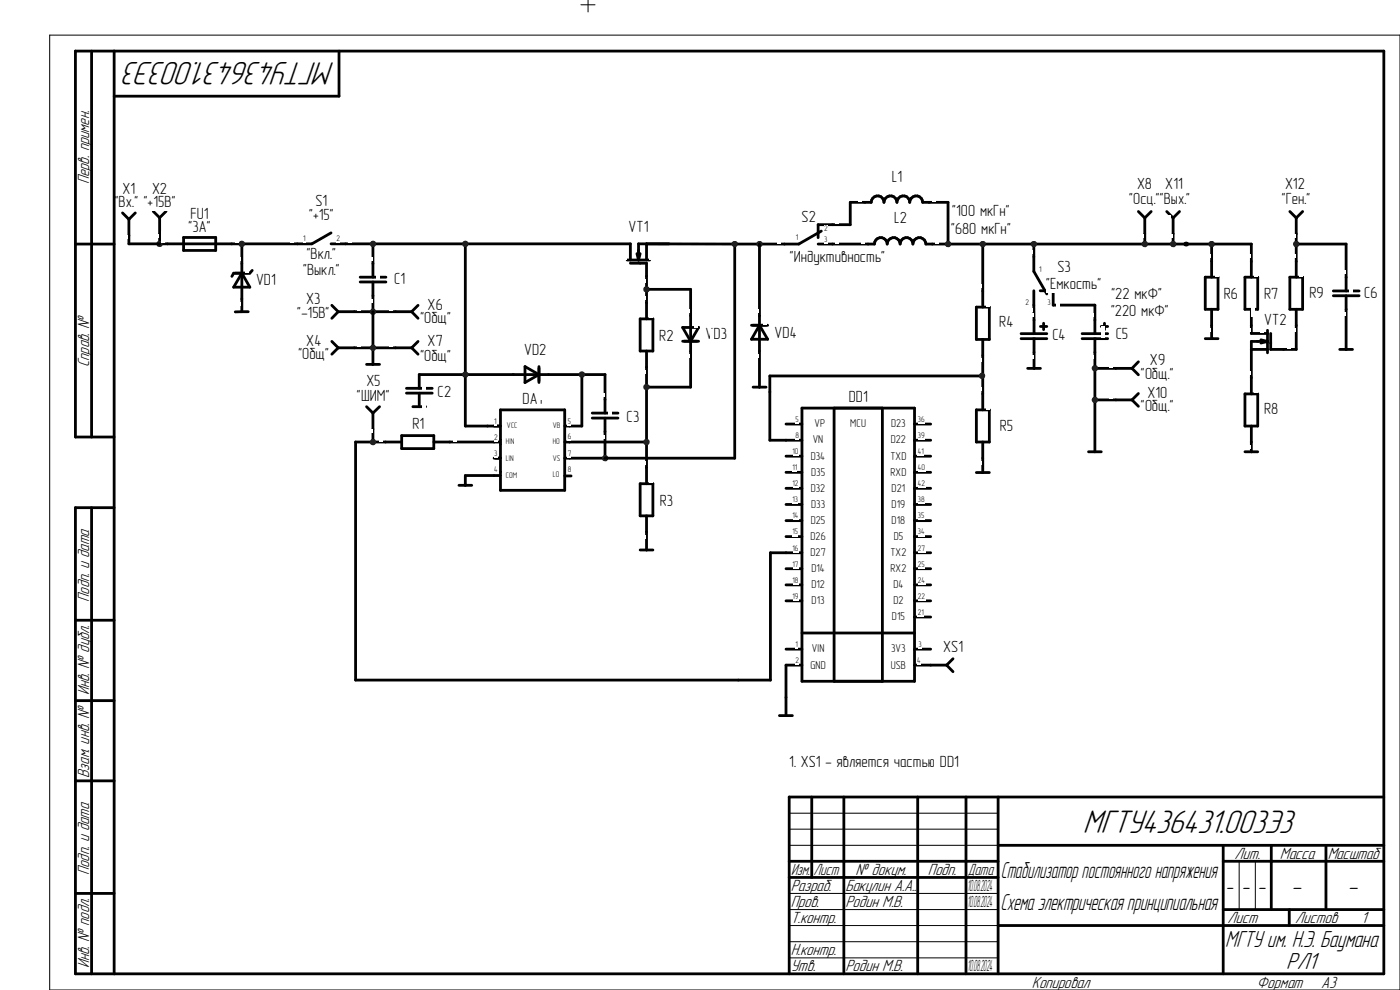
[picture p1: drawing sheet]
<svg xmlns="http://www.w3.org/2000/svg" width="297mm" height="210mm" viewBox="0 0 297 210" stroke-linecap="round" stroke-linejoin="round" font-family="sans-serif">
<g fill="none" stroke="#000" stroke-width=".59">
<path d="M49.6 58h3.4M51.3 55.9v7.5M51.3 58l1.7 2.9h-3.4zM70.2 51.7h63.5v3.5M70.2 49.4l-4 2.3h-14.9M76.4 58.8h5.5M76.4 59.8h5.5M79.1 51.7v7.1M79.1 59.8v2.9M98.7 51.7v27.8h24.7M133.1 55.2h4.7M133.7 55.8h3.5v2.8"/>
<path d="M135.1 53.8l.4 1.4M135.5 51.7v3.5M135.8 53.8l-.3 1.4M137.2 51.7l18.7 .1M137.2 51.7v3.5M137.2 51.7h4.7M173.6 50.4v-2.7h6.8v-4.8h4.4a1.35 1.35 0 0 1 1.4-1.3 1.35 1.35 0 0 1 1.3 1.3 1.38 1.38 0 0 1 1.4-1.3 1.38 1.38 0 0 1 1.4 1.3 1.35 1.35 0 0 1 1.3-1.3 1.35 1.35 0 0 1 1.4 1.3 1.38 1.38 0 0 1 1.4-1.3 1.38 1.38 0 0 1 1.3 1.3h5.4v8.9h-4.7a1.38 1.38 0 0 0-1.3-1.4 1.38 1.38 0 0 0-1.4 1.4 1.35 1.35 0 0 0-1.4-1.4 1.35 1.35 0 0 0-1.3 1.4 1.38 1.38 0 0 0-1.4-1.4 1.38 1.38 0 0 0-1.4 1.4 1.35 1.35 0 0 0-1.3-1.4 1.35 1.35 0 0 0-1.4 1.4h-11.9M174.2 49l-4.7 2.8h-3.1M219.3 54.5v3.1l2.8 4.8M111.4 77.8l2.9 1.7-2.9 1.7zM114.3 77.8v3.4M128.4 79.5v8.1"/>
<path d="M135.8 67.6h2.7v6.9h-2.7zM137.2 61.4v6.2M137.2 74.5v3.4M216.6 71.8h5.5M216.6 70.8h5.5M218 78.1h2.7M219.3 61.7l.1 9.1M219.4 71.8v6.3M220.7 61.7h2.7v3M220.7 69.3h1.4M221.4 68.6v1.3M229.6 71.8h5.4"/>
<path d="M229.6 70.8h5.4M232.3 67.9v2.9M232.3 71.8v2.9M233.6 69.3h1.4M234.3 68.6v1.3M81.8 93.8h3.4M85.2 92.4h6.8v2.8h-6.8zM92 93.8h3.4M103.4 90.4h2.8M104.8 97.2h1.4M106.2 94.3v5.8M119.8 87h-13.6v6.3"/>
<path d="M119.8 93.8h1M119.8 90.4h1M125.6 88.7h5.5M125.6 87.6h5.5M128.4 88.7v8.5h-8.6M230.9 95.8h2.7"/>
</g>
<path d="M124.8 0v2.5M123.2 1h3" fill="none" stroke="#000" stroke-width=".21"/>
<path d="M78.4 51.1h1.4v1.4h-1.4z" fill="#1c1c1c"/>
<path d="M32.5 44.8l1.4 1.4M33.9 46.2v5.5h15.2M35.2 44.8l-1.3 1.4M38.9 50.4h6.9v2.7h-6.9zM49.6 58l-.4 .6M53.5 57.4l-.5 .6M51.3 63.4v2.7M51.3 66.1h1.4M51.3 66.1l-1.4 .1" fill="none" stroke="#000" stroke-width=".59"/>
<path d="M33.2 51.1h1.3v1.4h-1.3z" fill="#1c1c1c"/>
<g fill="none" stroke="#000" stroke-width=".59">
<path d="M241.5 44.9l1.4 1.3M242.9 46.2v5.6M244.2 44.9l-1.3 1.3M70.4 64.8l1.4 1.3M70.4 72.4l1.4 1.4M71.8 66.1h15.5M71.8 73.8h3.4M71.8 66.1l-1.4 1.4M71.8 73.8l-1.4 1.3M77.8 77.3h2.7M79.1 62.7v3.4M87.3 66.1l1.4 1.4"/>
<path d="M87.3 73.8h-8.2v3.5M87.3 73.8l1.4 1.3M88.7 64.8l-1.4 1.3M88.7 72.4l-1.4 1.4M75.4 93.8h3.7"/>
</g>
<path d="M78.4 65.4h1.4v1.4h-1.4z" fill="#1c1c1c"/>
<path d="M79.1 66.1v7.7h-3.9" fill="none" stroke="#000" stroke-width=".59"/>
<path d="M78.4 73.1h1.4v1.4h-1.4z" fill="#1c1c1c"/>
<g fill="none" stroke="#000" stroke-width=".59">
<path d="M242.9 51.8h6M232.3 74.7v3.4h7.9M240.2 78.1l1.3 1.4M241.5 76.8l-1.3 1.3M77.8 86.3l1.3 1.3M79.1 87.6v6.2M80.5 86.3l-1.4 1.3M86.2 82.4h5.5M86.2 83.4h5.5M88.9 82.4v-2.9h9.8v10.9h4.7M88.9 83.4v2.9M95.4 93.8h10.8"/>
<path d="M106.2 93.3v1"/>
</g>
<path d="M98 78.8h1.4v1.3h-1.4z" fill="#1c1c1c"/>
<path d="M49.1 51.7h2.2v4.2M87.6 86.3h2.7" fill="none" stroke="#000" stroke-width=".59"/>
<path d="M50.6 51.1h1.4v1.4h-1.4z" fill="#1c1c1c"/>
<path d="M247.5 44.9l1.4 1.3M248.9 46.2v5.6h2.9M250.2 44.9l-1.3 1.3" fill="none" stroke="#000" stroke-width=".59"/>
<path d="M248.2 51.1h1.4v1.4h-1.4z" fill="#1c1c1c"/>
<path d="M232.3 78.1v6.7h7.9M240.2 84.8l1.3 1.4M241.5 83.5l-1.3 1.3" fill="none" stroke="#000" stroke-width=".59"/>
<path d="M231.6 77.5h1.4v1.3h-1.4z" fill="#1c1c1c"/>
<path d="M232.3 84.8v11" fill="none" stroke="#000" stroke-width=".59"/>
<path d="M231.6 84.2h1.4v1.3h-1.4z" fill="#1c1c1c"/>
<path d="M201.1 51.8h7.4v13.4M207.1 65.2h2.8v6.8h-2.8zM208.5 72v3.4M207.1 87h2.8v6.8h-2.8zM208.5 83.6v3.4M208.5 93.8v3.4" fill="none" stroke="#000" stroke-width=".59"/>
<path d="M200.4 51.1h1.4v1.4h-1.4z" fill="#1c1c1c"/>
<path d="M128.4 79.5h-5v10.9h-2.6M208.5 75.4v8.2M208.5 97.2v3M207.1 100.2h2.8" fill="none" stroke="#000" stroke-width=".59"/>
<path d="M122.8 78.8h1.3v1.3h-1.3z" fill="#1c1c1c"/>
<path d="M79.1 93.8h2.7M119.8 87v17" fill="none" stroke="#000" stroke-width=".59"/>
<path d="M78.4 93.1h1.4v1.4h-1.4z" fill="#1c1c1c"/>
<path d="M135.5 51.7h1.7" fill="none" stroke="#000" stroke-width=".59"/>
<g fill="#1c1c1c">
<path d="M98 51.1h1.4v1.4h-1.4z"/>
<path d="M127.7 96.5h1.3v1.4h-1.3z"/>
</g>
<path d="M137.2 58.6v2.8h9.3v13.1M144.8 72.4h3.4M144.8 69.5h3.4l-1.7 2.9z" fill="none" stroke="#000" stroke-width=".59"/>
<path d="M136.5 60.7h1.3v1.4h-1.3z" fill="#1c1c1c"/>
<path d="M137.2 77.9v15.9M146.5 74.5v7.6h-9.3" fill="none" stroke="#000" stroke-width=".59"/>
<path d="M136.5 81.4h1.3v1.4h-1.3z" fill="#1c1c1c"/>
<path d="M166.4 51.8h-10.5v45.4h-27.5" fill="none" stroke="#000" stroke-width=".59"/>
<g fill="#1c1c1c">
<path d="M155.2 51.1h1.3v1.4h-1.3z"/>
<path d="M160.4 51.1h1.4v1.4h-1.4z"/>
</g>
<path d="M161.1 51.8v30.3M159.4 69h3.5M161.1 69l1.8 3h-3.5zM120.8 93.8h16.4v8.8M159.8 82.1h2.7M135.8 102.6h2.7v6.8h-2.7zM137.2 109.4v3.4" fill="none" stroke="#000" stroke-width=".59"/>
<path d="M136.5 93.1h1.3v1.4h-1.3z" fill="#1c1c1c"/>
<path d="M208.5 51.8h34.4M219.3 51.8v2.7M135.8 116.7h2.7M137.2 112.8v3.9" fill="none" stroke="#000" stroke-width=".59"/>
<g fill="#1c1c1c">
<path d="M242.2 51.1h1.3v1.4h-1.3z"/>
<path d="M207.8 51.1h1.4v1.4h-1.4z"/>
<path d="M218.7 51.1h1.3v1.4h-1.3z"/>
</g>
<path d="M251.8 51.8h13.7M255.7 58.8h2.7v6.8h-2.7zM257 51.8v7M264.1 58.8h2.7v6.8h-2.7zM265.5 55.4v3.4M223.4 64.7h8.9v3.2M257 65.6v3.4M265.5 65.6v3.4" fill="none" stroke="#000" stroke-width=".59"/>
<path d="M251.5 51.8h.3" fill="none" stroke="#000" stroke-width="1"/>
<path d="M256.4 51.1h1.3v1.4h-1.3z" fill="#1c1c1c"/>
<g fill="none" stroke="#000" stroke-width=".59">
<path d="M26 45.2l1.3 1.3M27.3 46.5v5.2h6.6M28.7 45.2l-1.4 1.3M265.5 51.8v3.6M273.6 58.8h2.8v6.8h-2.8zM273.6 44.9l1.4 1.3M275 46.2v12.6M275 51.8h10.6v9.9M276.4 44.9l-1.4 1.3M255.7 71.8h2.7M257 69v2.8M265.5 69v1.7h3.4"/>
<path d="M265.5 74.1h3.4M267.5 72.1l1.4 .3M268.9 72.4h-3.4v11.2M268.9 72.4l-1.4 .4M268.9 70.1v4.7M275 65.6v8.5h-5.4v-3.4M282.9 61.7h5.4M282.9 62.7h5.4M285.6 62.7v2.9M264.1 83.6h2.7v6.8h-2.7zM264.1 95.8h2.7M265.5 90.4v5.4"/>
</g>
<path d="M274.3 51.1h1.4v1.4h-1.4z" fill="#1c1c1c"/>
<g fill="none" stroke="#000" stroke-width=".59">
<path d="M208.3 79.8h-45v13.6h6.8M284.2 74.1h2.7M285.6 65.6v8.5M75.4 93.8v50.5h88v-27h6.7M166.8 96.8h3.3M166.8 90h3.3M170.1 86.6h23.9v57.9h-23.9zM177 86.6v57.9M187.2 86.6v57.9M194 96.8h3.4M194 90h3.4M194 93.4h3.4"/>
<path d="M97.4 103h2.7M106.2 100.1v3.9h13.6M106.2 100.9h-7.5v2.1M119.8 101h1.4M166.8 100.2h3.3M166.8 103.6h3.3M166.8 107h3.3M166.8 110.4h3.3M166.8 113.8h3.3M194 100.2h3.4M194 103.6h3.4M194 107h3.4"/>
<path d="M194 110.4h3.4M194 113.8h3.4M194 117.3h3.4M166.8 137.7h3.3M166.8 120.6h3.3M166.8 124.1h3.3M166.8 127.5h3.3M170.1 134.3h23.9M194 137.7h3.4M194 120.6h3.4M194 124.1h3.4M194 127.5h3.4"/>
<path d="M194 130.9h3.4M202.2 139.7l-1.4 1.4M165.4 151.8h2.7M170.1 141.1h-3.3v10.7M194 141.1h6.8M200.8 141.1l1.4 1.4"/>
</g>
<path d="M207.6 79.1h1.4v1.3h-1.4z" fill="#1c1c1c"/>
<g fill="#fff">
<path d="M117.3 96.3h1.6v1.8h-1.6z"/>
<path d="M110.9 82.9h4.2v3.4h-4.2z"/>
<path d="M114.1 82.4h.8v2.4h-.8z"/>
<path d="M107.7 74.8h.8v2.5h-.8z"/>
<path d="M110.2 80.3h.8v2.4h-.8z"/>
<path d="M115 80.3h.7v2.4h-.7z"/>
<path d="M111 74.8h.7v2.5h-.7z"/>
<path d="M117.3 92.9h1.5v1.8h-1.5z"/>
<path d="M117.3 89.5h1.6v1.8h-1.6z"/>
<path d="M107.3 96.3h1.7v1.8h-1.7z"/>
<path d="M107.3 92.9h1.8v1.8h-1.8z"/>
<path d="M107.5 89.5h2.3v1.8h-2.3z"/>
<path d="M104.8 88.5h.5v1.8h-.5z"/>
<path d="M104.8 91.9h.8v1.7h-.8z"/>
<path d="M104.8 95.3h.7v1.8h-.7z"/>
<path d="M111.2 72.7h4.7v3.4h-4.7z"/>
<path d="M133.3 46.6h4.3v3.4h-4.3z"/>
<path d="M149.7 69.2h4.5v3.4h-4.5z"/>
<path d="M217.8 67.4h.7v2.4h-.7z"/>
<path d="M216.8 66.5h2.4v.7h-2.4z"/>
<path d="M220 72.8h.8v2.4h-.8z"/>
<path d="M216.8 75.4h2.4v.7h-2.4z"/>
<path d="M223.5 71.5h.7v2.4h-.7z"/>
<path d="M223.3 69.5h2.8v3.4h-2.8z"/>
<path d="M129 85.6h.8v2.4h-.8z"/>
<path d="M125.8 83.4h2.4v.7h-2.4z"/>
<path d="M129 89.7h.8v2.4h-.8z"/>
<path d="M125.8 92.2h2.4v.8h-2.4z"/>
<path d="M132.5 88.3h.7v2.4h-.7z"/>
<path d="M131.1 50.3h2.5v.8h-2.5z"/>
<path d="M132.3 52.6h.8v2.4h-.8z"/>
<path d="M134.6 59.3h2.4v.7h-2.4z"/>
<path d="M134.6 50.3h2.4v.8h-2.4z"/>
<path d="M137.8 52.6h.8v2.4h-.8z"/>
<path d="M137.8 57.3h.8v2.5h-.8z"/>
<path d="M141.9 54.6h.8v2.5h-.8z"/>
<path d="M137.8 75.3h.8v2.4h-.8z"/>
<path d="M134.6 78.5h2.4v.7h-2.4z"/>
<path d="M134.6 62.8h2.4v.7h-2.4z"/>
<path d="M137.8 65h.8v2.5h-.8z"/>
<path d="M141.9 68.5h.8v2.4h-.8z"/>
<path d="M79.8 61h.7v2.5h-.7z"/>
<path d="M76.5 63.4h2.5v.7h-2.5z"/>
<path d="M79.8 56.7h.7v2.5h-.7z"/>
<path d="M76.5 54.5h2.5v.7h-2.5z"/>
<path d="M83.2 59.5h.7v2.4h-.7z"/>
<path d="M92.7 94.6h.7v2.4h-.7z"/>
<path d="M96.1 91.2h.7v2.4h-.7z"/>
<path d="M80.4 91.2h.7v2.4h-.7z"/>
<path d="M83.8 94.6h.7v2.4h-.7z"/>
<path d="M85.2 89.2h.7v2.4h-.7z"/>
<path d="M184.1 52.6h.7v2.4h-.7z"/>
<path d="M182.8 49.2h.7v2.4h-.7z"/>
<path d="M197.1 52.6h.7v2.4h-.7z"/>
<path d="M198.5 49.2h.7v2.4h-.7z"/>
<path d="M185.5 47.1h.7v2.5h-.7z"/>
<path d="M183.4 43.7h.7v2.5h-.7z"/>
<path d="M182.1 40.3h.7v2.5h-.7z"/>
<path d="M184.8 38.3h.7v2.4h-.7z"/>
<path d="M196.4 43.7h.7v2.5h-.7z"/>
<path d="M197.8 40.3h.7v2.5h-.7z"/>
<path d="M233.7 69.1h.7v2.5h-.7z"/>
<path d="M229.7 66.5h2.4v.7h-2.4z"/>
<path d="M233 72.8h.7v2.4h-.7z"/>
<path d="M229.7 75.4h2.4v.7h-2.4z"/>
<path d="M236.4 71.5h.7v2.4h-.7z"/>
<path d="M168.4 52.6h.7v2.4h-.7z"/>
<path d="M165 49.2h.7v2.4h-.7z"/>
<path d="M175.3 48.5h.7v2.4h-.7z"/>
<path d="M177.3 45.1h.7v2.4h-.7z"/>
<path d="M175.3 52.6h.7v2.4h-.7z"/>
<path d="M177.3 49.2h.7v2.4h-.7z"/>
<path d="M169.8 44.4h.7v2.5h-.7z"/>
<path d="M220 54.7h.7v2.4h-.7z"/>
<path d="M216.7 53.1h2.5v.7h-2.5z"/>
<path d="M224.1 62.8h.7v2.5h-.7z"/>
<path d="M220.9 65.4h2.4v.7h-2.4z"/>
<path d="M220 62.8h.7v2.5h-.7z"/>
<path d="M216.7 65.4h2.5v.7h-2.5z"/>
<path d="M228.2 58.7h.7v2.5h-.7z"/>
<path d="M48.7 54.5h2.4v.7h-2.4z"/>
<path d="M48.7 64.1h2.4v.7h-2.4z"/>
<path d="M52 61.5h.7v2.4h-.7z"/>
<path d="M52 55.4h.7v2.4h-.7z"/>
<path d="M56 58.1h.8v2.4h-.8z"/>
<path d="M65.1 52.6h.7v2.4h-.7z"/>
<path d="M61.7 49.1h.7v2.5h-.7z"/>
<path d="M71.2 52.6h.8v2.4h-.8z"/>
<path d="M74 49.1h.7v2.5h-.7z"/>
<path d="M66.5 46.4h.7v2.5h-.7z"/>
<path d="M31.3 49.6h2.4v.7h-2.4z"/>
<path d="M34.5 47h.8v2.4h-.8z"/>
<path d="M38.7 45.6h.7v2.5h-.7z"/>
<path d="M46.4 52.6h.8v2.4h-.8z"/>
<path d="M49.9 49.1h.7v2.5h-.7z"/>
<path d="M37.5 52.6h.8v2.4h-.8z"/>
<path d="M34.1 49.1h.7v2.5h-.7z"/>
<path d="M38.9 47.1h.8v2.4h-.8z"/>
<path d="M240.3 49.6h2.4v.7h-2.4z"/>
<path d="M243.5 47h.8v2.5h-.8z"/>
<path d="M247.6 45.7h.8v2.4h-.8z"/>
<path d="M82.5 63.5h.7v2.5h-.7z"/>
<path d="M85.9 67h.8v2.4h-.8z"/>
<path d="M84.6 61.5h.7v2.4h-.7z"/>
<path d="M82.5 71.2h.7v2.4h-.7z"/>
<path d="M85.9 74.6h.8v2.4h-.8z"/>
<path d="M84.6 69.1h.7v2.5h-.7z"/>
<path d="M75.9 63.5h.7v2.5h-.7z"/>
<path d="M72.4 67h.8v2.4h-.8z"/>
<path d="M70.4 61.5h.7v2.4h-.7z"/>
<path d="M75.9 71.2h.7v2.4h-.7z"/>
<path d="M72.4 74.6h.8v2.4h-.8z"/>
<path d="M70.4 69.1h.7v2.5h-.7z"/>
<path d="M235.3 75.5h.8v2.5h-.8z"/>
<path d="M238.7 79h.8v2.4h-.8z"/>
<path d="M237.4 73.5h.7v2.4h-.7z"/>
<path d="M76.5 91.1h2.5v.7h-2.5z"/>
<path d="M79.8 88.5h.7v2.4h-.7z"/>
<path d="M83.9 87.1h.7v2.4h-.7z"/>
<path d="M89.6 84.6h.7v2.4h-.7z"/>
<path d="M86.4 87h2.4v.7h-2.4z"/>
<path d="M89.6 80.3h.7v2.4h-.7z"/>
<path d="M86.4 78.1h2.4v.7h-2.4z"/>
<path d="M93 83h.8v2.4h-.8z"/>
<path d="M246.3 49.6h2.4v.7h-2.4z"/>
<path d="M249.6 47h.7v2.5h-.7z"/>
<path d="M253.7 45.7h.7v2.4h-.7z"/>
<path d="M235.3 82.3h.8v2.4h-.8z"/>
<path d="M238.7 85.6h.8v2.5h-.8z"/>
<path d="M237.4 80.2h.7v2.4h-.7z"/>
<path d="M209.2 72.8h.7v2.4h-.7z"/>
<path d="M205.9 76.1h2.5v.7h-2.5z"/>
<path d="M205.9 60.4h2.5v.7h-2.5z"/>
<path d="M209.2 62.6h.7v2.4h-.7z"/>
<path d="M213.3 66h.7v2.4h-.7z"/>
<path d="M209.2 94.6h.7v2.4h-.7z"/>
<path d="M205.9 97.9h2.5v.7h-2.5z"/>
<path d="M205.9 82.2h2.5v.7h-2.5z"/>
<path d="M209.2 84.4h.7v2.4h-.7z"/>
<path d="M213.3 87.8h.7v2.4h-.7z"/>
<path d="M143.9 75.1h2.4v.8h-2.4z"/>
<path d="M143.9 65.5h2.4v.8h-2.4z"/>
<path d="M147.2 67.1h.7v2.4h-.7z"/>
<path d="M147.2 73.2h.7v2.4h-.7z"/>
<path d="M150.6 69.8h.7v2.5h-.7z"/>
<path d="M158.5 65.5h2.5v.8h-2.5z"/>
<path d="M158.5 75.1h2.5v.8h-2.5z"/>
<path d="M161.8 72.6h.8v2.4h-.8z"/>
<path d="M161.8 66.4h.8v2.4h-.8z"/>
<path d="M165.9 69.1h.7v2.5h-.7z"/>
<path d="M137.8 110.2h.8v2.4h-.8z"/>
<path d="M134.6 113.5h2.4v.7h-2.4z"/>
<path d="M134.6 97.8h2.4v.7h-2.4z"/>
<path d="M137.8 100h.8v2.4h-.8z"/>
<path d="M141.9 103.4h.8v2.4h-.8z"/>
<path d="M257.7 66.5h.7v2.4h-.7z"/>
<path d="M254.5 69.7h2.4v.7h-2.4z"/>
<path d="M254.5 54h2.4v.7h-2.4z"/>
<path d="M257.7 56.2h.7v2.5h-.7z"/>
<path d="M261.8 59.6h.8v2.5h-.8z"/>
<path d="M266.1 66.5h.8v2.4h-.8z"/>
<path d="M262.9 69.7h2.4v.7h-2.4z"/>
<path d="M262.9 54h2.4v.7h-2.4z"/>
<path d="M266.1 56.2h.8v2.5h-.8z"/>
<path d="M270.3 59.6h.7v2.5h-.7z"/>
<path d="M264.1 68.2h.7v2.4h-.7z"/>
<path d="M267.5 68.2h.7v2.4h-.7z"/>
<path d="M273 71.5h.7v2.5h-.7z"/>
<path d="M264.1 71.5h.7v2.5h-.7z"/>
<path d="M267.5 75h.7v2.4h-.7z"/>
<path d="M270.3 75h.7v2.4h-.7z"/>
<path d="M265.5 64.7h.7v2.5h-.7z"/>
<path d="M275.7 66.5h.7v2.4h-.7z"/>
<path d="M272.4 69.7h2.4v.7h-2.4z"/>
<path d="M272.4 54h2.4v.7h-2.4z"/>
<path d="M275.7 56.2h.7v2.5h-.7z"/>
<path d="M279.8 59.6h.7v2.5h-.7z"/>
<path d="M266.1 91.2h.8v2.4h-.8z"/>
<path d="M262.9 94.5h2.4v.7h-2.4z"/>
<path d="M262.9 78.7h2.4v.8h-2.4z"/>
<path d="M266.1 81h.8v2.4h-.8z"/>
<path d="M270.3 84.4h.7v2.4h-.7z"/>
<path d="M272.4 49.6h2.4v.7h-2.4z"/>
<path d="M275.7 47h.7v2.5h-.7z"/>
<path d="M279.8 45.7h.7v2.4h-.7z"/>
<path d="M286.3 64h.7v2.4h-.7z"/>
<path d="M283 66.3h2.4v.8h-2.4z"/>
<path d="M286.3 59.6h.7v2.5h-.7z"/>
<path d="M283 57.4h2.4v.7h-2.4z"/>
<path d="M289.7 62.4h.7v2.4h-.7z"/>
<path d="M24.8 50h2.4v.7h-2.4z"/>
<path d="M28 47.3h.7v2.5h-.7z"/>
<path d="M32.1 46h.8v2.4h-.8z"/>
<path d="M189.2 36h2.2v3.4h-2.2z"/>
<path d="M87.5 88.4h2.5v3.4h-2.5z"/>
<path d="M132.9 86.9h2.7v3.4h-2.7z"/>
<path d="M83.7 57.5h2.3v3.4h-2.3z"/>
<path d="M139.9 69.6h3v3.4h-3z"/>
<path d="M189.7 44.6h2.7v3.4h-2.7z"/>
<path d="M236.7 69.2h2.7v3.4h-2.7z"/>
<path d="M54.3 57.7h4.2v3.4h-4.2z"/>
<path d="M40.4 43.8h3.9v3.4h-3.9z"/>
<path d="M32.3 38.4h3.2v3.5h-3.2z"/>
<path d="M26 38.6h2.7v3.4h-2.7z"/>
<path d="M65 61.7h3v3.4h-3z"/>
<path d="M64.9 70.7h3.3v3.4h-3.3z"/>
<path d="M90.7 63h3.2v3.4h-3.2z"/>
<path d="M90.7 70.7h3.2v3.4h-3.2z"/>
<path d="M241.2 37.3h3.2v3.4h-3.2z"/>
<path d="M243.9 74.7h3.2v3.4h-3.2z"/>
<path d="M77.7 79.1h3v3.4h-3z"/>
<path d="M92.8 81.5h2.9v3.4h-2.9z"/>
<path d="M24.4 41.2h4.9v3.4h-4.9z"/>
<path d="M30.5 41.3h6.7v3.4h-6.7z"/>
<path d="M40 46.6h4.7v3.4h-4.7z"/>
<path d="M66.9 40.9h2.6v3.5h-2.6z"/>
<path d="M65.6 43.9h5.2v3.5h-5.2z"/>
<path d="M65.1 52.2h6.2v3.4h-6.2z"/>
<path d="M64.3 55.6h7.8v3.4h-7.8z"/>
<path d="M63.1 64.8h6.8v3.4h-6.8z"/>
<path d="M63.3 73.6h6.5v3.4h-6.5z"/>
<path d="M89.2 65.9h6.5v3.4h-6.5z"/>
<path d="M89.2 74h6.5v3.4h-6.5z"/>
<path d="M75.7 82.4h7v3.4h-7z"/>
<path d="M170.1 44.4h3v3.4h-3z"/>
<path d="M167.6 52.8h20.2v3.4h-20.2z"/>
<path d="M202 43.2h12.2v3.5h-12.2z"/>
<path d="M201.8 46.9h12.7v3.4h-12.7z"/>
<path d="M224.3 54.9h2.9v3.4h-2.9z"/>
<path d="M222 58.6h11.6v3.4h-11.6z"/>
<path d="M247.2 37.3h3.7v3.4h-3.7z"/>
<path d="M239.6 40.6h6.4v3.4h-6.4z"/>
<path d="M246.1 40.6h6.4v3.4h-6.4z"/>
<path d="M235.8 60.7h10.7v3.4h-10.7z"/>
<path d="M235.7 64.4h12.2v3.4h-12.2z"/>
<path d="M242.1 77.8h6.9v3.4h-6.9z"/>
<path d="M243.4 81.8h4.2v3.4h-4.2z"/>
<path d="M242.1 84.5h6.9v3.4h-6.9z"/>
<path d="M212 66.7h3v3.4h-3z"/>
<path d="M212.1 88.8h2.8v3.4h-2.8z"/>
<path d="M120.4 95.3h.8v1.8h-.8z"/>
<path d="M120.4 91.7h.8v1.8h-.8z"/>
<path d="M120.4 88.6h.7v1.7h-.7z"/>
<path d="M64.3 49.7h.6v1.7h-.6z"/>
<path d="M71.4 49.7h.8v1.7h-.8z"/>
<path d="M168.9 49.5h.5v1.8h-.5z"/>
<path d="M174.8 47.7h.8v1.8h-.8z"/>
<path d="M174.9 49.9h.7v1.7h-.7z"/>
<path d="M220.4 56.3h.6v1.7h-.6z"/>
<path d="M217.6 63.4h.8v1.7h-.8z"/>
<path d="M222.2 63.4h.7v1.7h-.7z"/>
<path d="M164.3 69h4.8v3.4h-4.8z"/>
<path d="M140 104.6h2.8v3.4h-2.8z"/>
<path d="M259.6 60.7h3.1v3.4h-3.1z"/>
<path d="M268.2 60.7h3v3.4h-3z"/>
<path d="M277.8 60.5h3v3.4h-3z"/>
<path d="M268.2 66.2h4.7v3.4h-4.7z"/>
<path d="M268.2 85.2h3v3.4h-3z"/>
<path d="M272.6 37.3h4.3v3.4h-4.3z"/>
<path d="M271.9 40.6h6.1v3.4h-6.1z"/>
<path d="M289.4 60.5h2.8v3.4h-2.8z"/>
<path d="M107.3 100h2.5v1.8h-2.5z"/>
<path d="M117.3 99.9h1.4v1.7h-1.4z"/>
<path d="M104.8 98.8h.8v1.7h-.8z"/>
<path d="M120.5 98.8h.8v1.7h-.8z"/>
<path d="M172.4 92.2h2.3v2.4h-2.3z"/>
<path d="M172 88.7h3v2.5h-3z"/>
<path d="M168.8 88.1h.7v1.7h-.7z"/>
<path d="M168.8 91.5h.7v1.8h-.7z"/>
<path d="M168.1 95h1.3v1.7h-1.3z"/>
<path d="M172 102.4h3.1v2.4h-3.1z"/>
<path d="M172.1 99h2.9v2.4h-2.9z"/>
<path d="M172 95.6h3.1v2.4h-3.1z"/>
<path d="M172.1 105.8h2.9v2.4h-2.9z"/>
<path d="M188.9 95.6h3.4v2.4h-3.4z"/>
<path d="M189 92.2h3.2v2.4h-3.2z"/>
<path d="M189.1 88.7h3.1v2.5h-3.1z"/>
<path d="M189.1 105.8h3v2.4h-3z"/>
<path d="M189.1 102.4h3v2.4h-3z"/>
<path d="M188.9 99h3.4v2.4h-3.4z"/>
<path d="M188.9 116h3.4v2.4h-3.4z"/>
<path d="M189.6 112.6h2v2.5h-2z"/>
<path d="M189.1 109.2h3v2.4h-3z"/>
<path d="M189.5 126.3h2.2v2.4h-2.2z"/>
<path d="M189.5 122.9h2.2v2.4h-2.2z"/>
<path d="M188.9 119.4h3.4v2.5h-3.4z"/>
<path d="M171.9 139.9h3.3v2.4h-3.3z"/>
<path d="M172.2 136.5h2.7v2.4h-2.7z"/>
<path d="M168.8 135.8h.5v1.8h-.5z"/>
<path d="M168.8 139.2h.7v1.8h-.7z"/>
<path d="M189 139.9h3.2v2.4h-3.2z"/>
<path d="M189.1 136.5h3.1v2.4h-3.1z"/>
<path d="M194.9 135.8h.6v1.8h-.6z"/>
<path d="M194.6 139.2h.8v1.8h-.8z"/>
<path d="M180.4 88.7h3.4v2.5h-3.4z"/>
<path d="M171.9 112.6h3.3v2.5h-3.3z"/>
<path d="M172 109.2h3.1v2.4h-3.1z"/>
<path d="M172.1 122.9h2.9v2.4h-2.9z"/>
<path d="M172.1 119.4h2.9v2.5h-2.9z"/>
<path d="M171.9 116h3.3v2.4h-3.3z"/>
<path d="M172.2 126.3h2.7v2.4h-2.7z"/>
<path d="M189.2 129.7h2.8v2.4h-2.8z"/>
<path d="M168.1 98.3h1.1v1.8h-1.1z"/>
<path d="M168.1 101.8h1.3v1.7h-1.3z"/>
<path d="M168.1 105.2h1.2v1.7h-1.2z"/>
<path d="M168.1 108.6h1.3v1.7h-1.3z"/>
<path d="M168.1 112h1.2v1.7h-1.2z"/>
<path d="M168.1 115.4h1.3v1.8h-1.3z"/>
<path d="M168.1 118.8h1.3v1.8h-1.3z"/>
<path d="M168.1 122.2h1.3v1.8h-1.3z"/>
<path d="M168.1 125.6h1.3v1.8h-1.3z"/>
<path d="M194.7 88.1h1.5v1.8h-1.5z"/>
<path d="M194.7 91.5h1.5v1.8h-1.5z"/>
<path d="M194.7 95h1.3v1.7h-1.3z"/>
<path d="M194.7 98.3h1.6v1.8h-1.6z"/>
<path d="M194.7 101.8h1.6v1.7h-1.6z"/>
<path d="M194.7 105.2h1.5v1.7h-1.5z"/>
<path d="M194.7 108.6h1.4v1.7h-1.4z"/>
<path d="M194.7 112h1.5v1.7h-1.5z"/>
<path d="M194.7 115.4h1.6v1.8h-1.6z"/>
<path d="M194.7 118.8h1.5v1.8h-1.5z"/>
<path d="M194.7 122.2h1.6v1.8h-1.6z"/>
<path d="M194.7 125.6h1.6v1.8h-1.6z"/>
<path d="M194.7 129h1.3v1.8h-1.3z"/>
<path d="M180 82.5h4.1v3.4h-4.1z"/>
<path d="M167.4 160.1h36v3.3h-36z"/>
<path d="M200.1 135.7h4.2v3.4h-4.2z"/>
</g>
<path d="M10.5 7.5h286.5v202.5h-286.5zM167.4 175.9h44.4M167.4 179.3h44.4M167.4 172.5h44.4M167.4 189.5h44.4M167.4 193h44.4M167.4 196.3h44.4M167.4 199.8h44.4M262.9 182.7v10.3M266.3 182.7v10.3M167.4 203.2h44.4" fill="none" stroke="#000" stroke-width=".21"/>
<g fill="none" stroke="#000" stroke-width=".59">
<path d="M19.4 10.8v81.9M24.2 10.8v195.8M71.9 10.8v9.6h-47.7M16 51.8h8.2M24.2 92.7h-8.2v-81.9h277.6v195.8h-277.6v-98.9h8.2M19.4 107.7v98.9M16 131.6h8.2M16 148.6h8.2M16 165.7h8.2M172.2 169.1v17M179 169.1v37.5M194.7 169.1v37.5"/>
<path d="M204.9 169.1v37.5M211.8 169.1v37.5M211.8 179.3h81.8M259.5 179.3v27.3M269.7 179.3v13.7M281.3 179.3v13.7M293.6 169.1h-126.2v37.5M16 189.5h8.2M167.4 182.7h44.4M167.4 186.1h44.4M211.8 196.3h81.8M259.5 182.7h34.1"/>
<path d="M259.5 193h34.1M273.5 193v3.3"/>
</g>
<g font-size="7.3">
<text x="71" y="13.2" transform="rotate(-180 71 13.2)">МГТУ436431.003Э3</text>
<text x="229.7" y="176.6">МГТУ436431.003Э3</text>
</g>
<g font-size="5.2">
<text x="273.9" y="189.6">-</text>
<text x="285.9" y="189.6">-</text>
<text x="272.9" y="205.5">РЛ1</text>
</g>
<g font-size="5.1">
<text x="260" y="189.6">-</text>
<text x="263.4" y="189.6">- -</text>
<text x="212.3" y="193.1">Схема электрическая принципиальная</text>
<text x="259.9" y="200.9">МГТУ им. Н.Э. Баумана</text>
</g>
<text font-size="5" x="212.3" y="186.3">Стабилизатор постоянного напряжения</text>
<g font-size="3.6">
<text x="18.9" y="39.1" transform="rotate(-90 18.9 39.1)">Перв. примен.</text>
<text x="18.9" y="77.9" transform="rotate(-90 18.9 77.9)">Справ. №</text>
<text x="18.9" y="127.6" transform="rotate(-90 18.9 127.6)">Подп. и дата</text>
<text x="18.9" y="147.5" transform="rotate(-90 18.9 147.5)">Инв. № дубл.</text>
<text x="18.9" y="165" transform="rotate(-90 18.9 165)">Взам. инв. №</text>
<text x="18.9" y="185.6" transform="rotate(-90 18.9 185.6)">Подп. и дата</text>
<text x="167.9" y="185.6">Изм. Лист</text>
<text x="181.5" y="185.6">№ докум.</text>
<text x="196.9" y="185.6">Подп.</text>
<text x="205.4" y="185.6">Дата</text>
<text x="261.9" y="182.2">Лит.</text>
<text x="271.5" y="182.2">Масса</text>
<text x="281.7" y="182.2">Масштаб</text>
<text x="167.8" y="189.1">Разраб.</text>
<text x="179.4" y="189.1">Бакулин А.А..</text>
<text x="167.8" y="192.4">Пров.</text>
<text x="167.8" y="195.9">Т.контр.</text>
<text x="179.4" y="192.4">Родин М.В.</text>
<text x="260.4" y="195.9">Лист</text>
<text x="274.8" y="195.9">Листов</text>
<text x="288.8" y="195.9">1</text>
<text x="167.8" y="202.7">Н.контр.</text>
<text x="18.9" y="205.4" transform="rotate(-90 18.9 205.4)">Инв. № подл.</text>
<text x="167.8" y="206.1">Утв.</text>
<text x="179.4" y="206.1">Родин М.В.</text>
<text x="218.9" y="209.5">Копировал</text>
<text x="266.7" y="209.5">Формат</text>
<text x="280.3" y="209.5">A3</text>
</g>
<g font-size="3.5">
<text x="205.3" y="189.1">10.08.2024</text>
<text x="205.3" y="192.4">10.08.2024</text>
<text x="205.3" y="206.1">10.08.2024</text>
</g>
<g font-size="3.4">
<text x="26" y="41.2">X1</text>
<text x="32.3" y="41.1">X2</text>
<text x="189.2" y="38.7">L1</text>
<text x="241.2" y="40">X8</text>
<text x="247.2" y="40">X11</text>
<text x="272.6" y="40">X12</text>
<text x="24.4" y="43.9">&quot;Вх.&quot;</text>
<text x="30.5" y="43.9">&quot;+15В&quot;</text>
<text x="40.4" y="46.5">FU1</text>
<text x="65.6" y="46.6">&quot;+15&quot;</text>
<text x="66.9" y="43.6">S1</text>
<text x="170.1" y="47">S2</text>
<text x="189.7" y="47.3">L2</text>
<text x="202" y="45.9">&quot;100 мкГн&quot;</text>
<text x="239.6" y="43.3">&quot;Осц.&quot;</text>
<text x="246.1" y="43.3">&quot;Вых.&quot;</text>
<text x="271.9" y="43.3">&quot;Ген.&quot;</text>
<text x="40" y="49.3">&quot;3А&quot;</text>
<text x="133.3" y="49.2">VT1</text>
<text x="201.8" y="49.6">&quot;680 мкГн&quot;</text>
<text x="64.3" y="58.3">&quot;Выкл.&quot;</text>
<text x="65.1" y="54.9">&quot;Вкл.&quot;</text>
<text x="167.6" y="55.5">&quot;Индуктивность&quot;</text>
<text x="224.3" y="57.6">S3</text>
<text x="54.3" y="60.4">VD1</text>
<text x="65" y="64.4">X3</text>
<text x="83.7" y="60.2">С1</text>
<text x="90.7" y="65.7">X6</text>
<text x="222" y="61.3">&quot;Емкость&quot;</text>
<text x="235.8" y="63.4">&quot;22 мкФ&quot;</text>
<text x="259.6" y="63.4">R6</text>
<text x="268.2" y="63.4">R7</text>
<text x="277.8" y="63.2">R9</text>
<text x="289.4" y="63.2">С6</text>
<text x="63.1" y="67.5">&quot;-15В&quot;</text>
<text x="89.2" y="68.6">&quot;Общ&quot;</text>
<text x="149.7" y="71.9">VD3</text>
<text x="164.3" y="71.7">VD4</text>
<text x="212" y="69.4">R4</text>
<text x="235.7" y="67.1">&quot;220 мкФ&quot;</text>
<text x="236.7" y="71.9">C5</text>
<text x="268.2" y="68.9">VT2</text>
<text x="63.3" y="76.2">&quot;Общ&quot;</text>
<text x="64.9" y="73.4">X4</text>
<text x="89.2" y="76.7">&quot;Общ&quot;</text>
<text x="90.7" y="73.4">X7</text>
<text x="111.2" y="75.4">VD2</text>
<text x="139.9" y="72.3">R2</text>
<text x="223.3" y="72.1">C4</text>
<text x="243.9" y="77.4">X9</text>
<text x="77.7" y="81.8">X5</text>
<text x="242.1" y="80.5">&quot;Общ.&quot;</text>
<text x="75.7" y="85">&quot;ШИМ&quot;</text>
<text x="92.8" y="84.2">С2</text>
<text x="110.9" y="85.6">DA1</text>
<text x="132.9" y="89.6">С3</text>
<text x="180" y="85.2">DD1</text>
<text x="242.1" y="87.2">&quot;Общ.&quot;</text>
<text x="243.4" y="84.5">X10</text>
<text x="268.2" y="87.9">R8</text>
<text x="87.5" y="91.1">R1</text>
<text x="212.1" y="91.4">R5</text>
<text x="140" y="107.3">R3</text>
<text x="200.1" y="138.4">XS1</text>
<text x="167.4" y="162.7">1. XS1 - является частью DD1</text>
</g>
<g font-size="2.4">
<text x="172.4" y="94.1">VN</text>
<text x="172.8" y="90.7">VP</text>
<text x="180.4" y="90.7">MCU</text>
<text x="189" y="94.1">D22</text>
<text x="189.1" y="90.7">D23</text>
<text x="172" y="97.5">D34</text>
<text x="172.1" y="100.9">D35</text>
<text x="188.9" y="97.5">TXD</text>
<text x="188.9" y="100.9">RXD</text>
<text x="172" y="104.3">D32</text>
<text x="172.1" y="107.7">D33</text>
<text x="189.1" y="107.7">D19</text>
<text x="189.1" y="104.3">D21</text>
<text x="172" y="111.1">D25</text>
<text x="189.1" y="111.1">D18</text>
<text x="171.9" y="114.5">D26</text>
<text x="171.9" y="117.9">D27</text>
<text x="188.9" y="117.9">TX2</text>
<text x="189.6" y="114.5">D5</text>
<text x="172.1" y="124.8">D12</text>
<text x="172.1" y="121.4">D14</text>
<text x="188.9" y="121.4">RX2</text>
<text x="189.5" y="124.8">D4</text>
<text x="172.2" y="128.2">D13</text>
<text x="189.2" y="131.6">D15</text>
<text x="189.5" y="128.2">D2</text>
<text x="171.9" y="141.8">GND</text>
<text x="172.2" y="138.4">VIN</text>
<text x="189" y="141.8">USB</text>
<text x="189.1" y="138.4">3V3</text>
</g>
<g font-size="1.7">
<text x="64.3" y="51.1">1</text>
<text x="71.4" y="51.1">2</text>
<text x="168.9" y="50.9">1</text>
<text x="174.8" y="49.1">2</text>
<text x="174.9" y="51.3">3</text>
<text x="220.4" y="57.7">1</text>
<text x="217.6" y="64.7">2</text>
<text x="222.2" y="64.7">3</text>
<text x="104.8" y="89.9">1</text>
<text x="120.4" y="89.9">5</text>
<text x="168.8" y="89.5">5</text>
<text x="194.7" y="89.5">36</text>
<text x="104.8" y="93.3">2</text>
<text x="107.3" y="94.3">HIN</text>
<text x="107.5" y="90.9">VCC</text>
<text x="117.3" y="94.3">HO</text>
<text x="117.3" y="90.9">VB</text>
<text x="120.4" y="93.1">6</text>
<text x="168.8" y="92.9">8</text>
<text x="194.7" y="92.9">39</text>
<text x="104.8" y="96.7">3</text>
<text x="104.8" y="100.2">4</text>
<text x="107.3" y="97.7">LIN</text>
<text x="107.3" y="101.4">COM</text>
<text x="117.3" y="97.7">VS</text>
<text x="117.3" y="101.3">LO</text>
<text x="120.4" y="96.7">7</text>
<text x="120.5" y="100.2">8</text>
<text x="168.1" y="96.3">10</text>
<text x="168.1" y="99.7">11</text>
<text x="194.7" y="96.3">41</text>
<text x="194.7" y="99.7">40</text>
<text x="168.1" y="103.1">12</text>
<text x="168.1" y="106.6">13</text>
<text x="194.7" y="103.1">42</text>
<text x="194.7" y="106.6">38</text>
<text x="168.1" y="110">14</text>
<text x="168.1" y="113.4">15</text>
<text x="194.7" y="110">35</text>
<text x="194.7" y="113.4">34</text>
<text x="168.1" y="116.8">16</text>
<text x="194.7" y="116.8">27</text>
<text x="168.1" y="120.2">17</text>
<text x="168.1" y="123.6">18</text>
<text x="194.7" y="120.2">25</text>
<text x="194.7" y="123.6">24</text>
<text x="168.1" y="127">19</text>
<text x="194.7" y="127">22</text>
<text x="194.7" y="130.4">21</text>
<text x="168.8" y="137.2">1</text>
<text x="194.9" y="137.2">3</text>
<text x="168.8" y="140.6">2</text>
<text x="194.6" y="140.6">4</text>
</g>
</svg>
